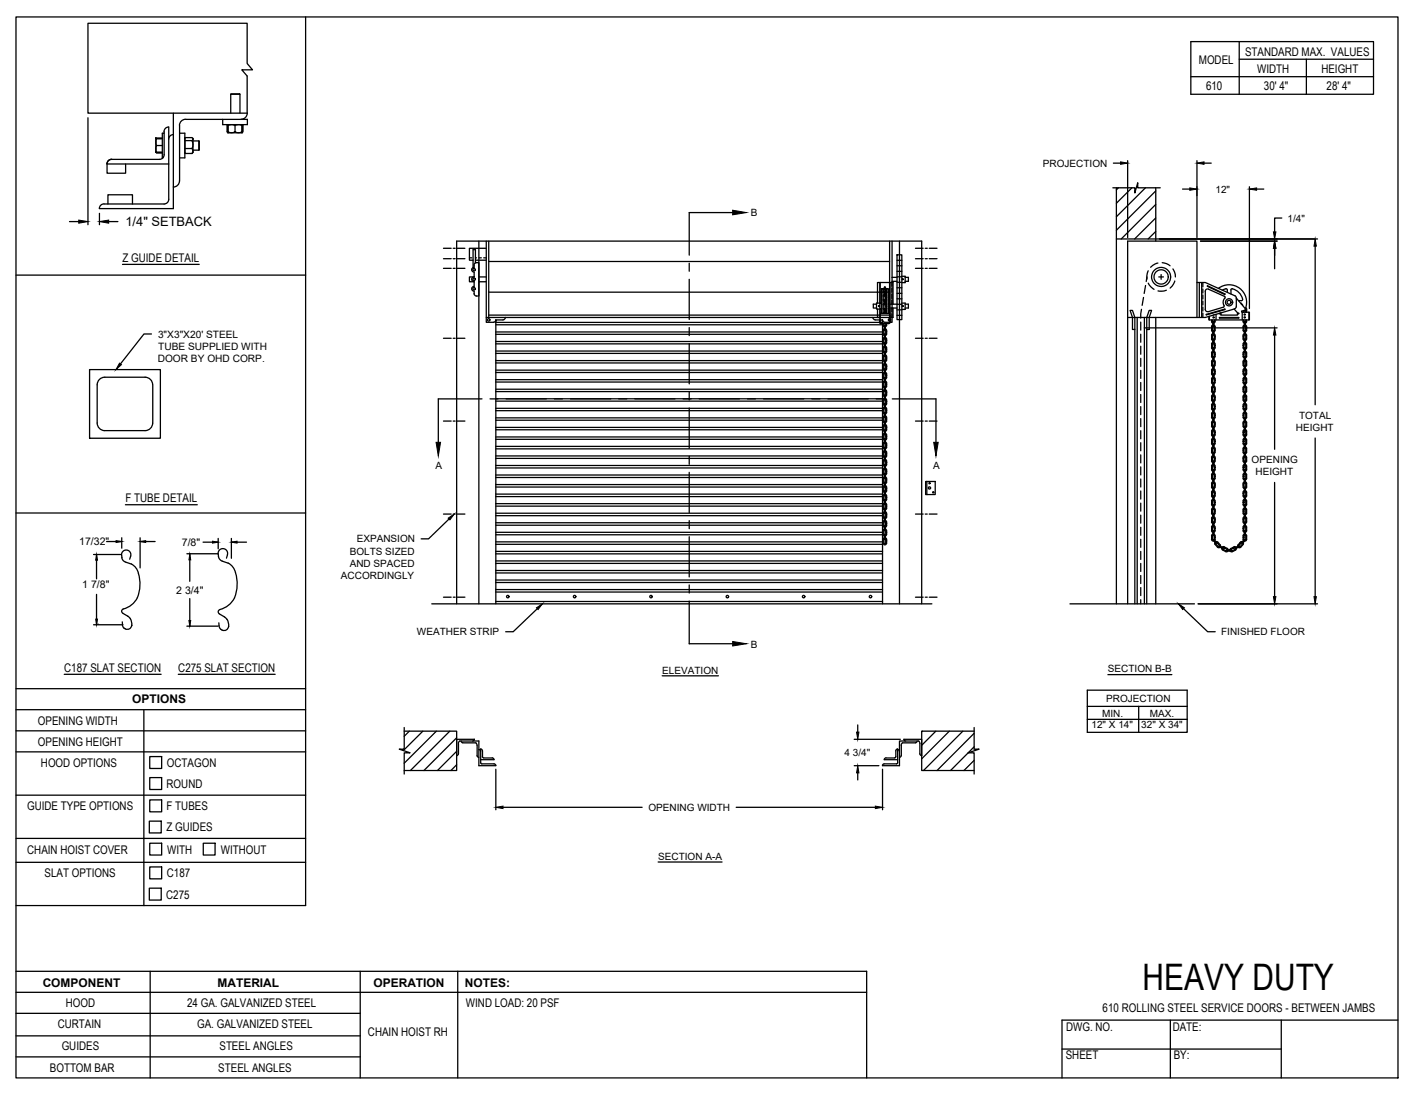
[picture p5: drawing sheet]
<svg xmlns="http://www.w3.org/2000/svg" width="279mm" height="216mm" viewBox="0 0 279 216" stroke-linecap="round" stroke-linejoin="round" font-family="sans-serif">
<!-- layer: ANNOTATIONS -->
<g fill="none" stroke="#000" stroke-width=".25">
<path d="M17.4 23.2v21.1M219.7 32.2h1.4M222.5 31.7v15.2M233.3 37.3h1.5M236.2 31.7v15.2M237.6 32.2h1.4M246.5 36.9v24M247.9 37.3h1.5M13.7 43.7h1.8M19.6 42.1v2.2M21.4 43.7h1.9M228.2 47.2h31.8"/>
<path d="M236.9 47.6h15.1M251.5 49v4M252.9 43h-1.4v2.8M259.5 48.6v31.3M29.9 65.9h-1.5l-4.6 5.9M225.8 64.7h26.2M251.5 66.1v22.6M251.5 95.2v22.6M259.5 86.4v31.4M18.5 109.4h5.3M19.1 109.4v4.8M19.1 117.3v6"/>
<path d="M21 106.9h3M24 106.1v2.1M27.6 106.1v6M27.6 106.9h3M36.9 109.3h6.1M37.4 109.3v5.4M37.4 118.1v5.5M40.1 107h3M43.1 106.3v2M45.7 106.3v3.9M45.7 107h2.9M88.6 102.4l-4 3.9h-1.5"/>
<path d="M236.4 119.2h23.6M18.5 123.3h5.8M36.9 123.6h6.1M106 120.1l-4.7 4.6h-1.5M130.7 133.4h11.1M214.5 136.2h19.8v8.3h-19.8zM214.5 139.4h19.8M218.6 133.1h12.6M224.7 139.4v5.1M233.5 120.1l4.8 4.6h1.5M97.8 151.8v8M99.3 159.3h27.4"/>
<path d="M145.3 159.3h27.4M168.6 145.9h9.1M168.6 151.1h4.8M169.2 143.1v1.4M169.2 152.5v1.4M174.1 151.8v8M214.5 142h19.8M129.9 170.1h12.6"/>
</g>
<!-- layer: CHAIN HOIST LH -->
<g fill="none" stroke="#000" stroke-width=".25">
<path d="M219.6 37.1h4.3v1l.6-2v1h4.4M220.3 37.1v82.1M220.7 37.1l-.4 .4M223.4 37.1l-3.1 3M226 37.1l-5.7 5.7M228 37.1v10.5M228 37.7l-7.7 7.7M87.5 49h1.5M87.5 51.1h1.5M87.5 53h1.5M89.4 49h.4M89.4 51.1h.4"/>
<path d="M89.4 53h.4M90.2 49h1.5M90.2 51.1h1.5M90.2 53h1.5M92.6 50.9h.5M93.5 56.5a.48 .48 0 0 0-.4 .5 .48 .48 0 0 0 .4 .5M93.5 52.7a.48 .48 0 0 0-.4 .5 .48 .48 0 0 0 .4 .5M93.5 54.6a.48 .48 0 0 0-.4 .5 .48 .48 0 0 0 .4 .5M93.6 53.7v1h-1v.9h1v.9M93.6 52.3v.5M93.6 57.5v.5M93.8 51.9v-2.6h-.5v3.5"/>
<path d="M93.8 51.4h2.1M93.8 50.9h.2M94 51.8l-.4 .3-.1 .2M94 51.8h.5v6.6h-.7l-.3-.5M94.5 47.6v71.6M94.5 54.7h1.4M94.5 55.6h1.4M94.5 50.9h.5M95.4 50.9h.5M95.9 49h-3.3v2.4h.7M95.9 47.6v16h1.5l.4-.2v-.3v56.1M96.4 47.6v15.1"/>
<path d="M96.4 51.6h79.1M96.4 57.7h79.1M173.1 59.8v-4h3.1v4.2M173.6 55.8v8l.1-2.8 .1-.1M173.6 59.8h-.6v1.2h.6M173.7 55.8v4l.1 .1M173.8 59.9h.1M174.2 57.4l.3 .4M174.2 59.2l.3 .3M174.4 57.4l.1 .2M174.5 56.8l-.3 .4M174.5 59.8l-.3 .4"/>
<path d="M174.5 58.1l-.3 .4M174.5 57l-.1 .4M174.5 58.3v1M174.5 57.1h.2M174.5 57.2l.1-.6 .1 .6M174.5 59.6h.2M174.5 57.5h.2l-.1 .9-.1-.5h.2h-.2zM174.5 59.2h.2l-.1 1zM174.7 57l.1 .4M174.7 58.3l.1 .4h.1h-.1l-.1 .6M174.7 56.8l.2 .4M174.7 59.8l.2 .4"/>
<path d="M174.7 58.1l.2 .4M174.8 57.4l-.1 .2M174.8 57.3h.1M174.9 57.4l-.2 .4M174.9 59.2l-.2 .3M175.3 59.9h.1M175.5 59.8l-.1 .1M175.5 47.6v15.1M175.6 55.8v8l-.1-2.8-.2-.1M176 55.5h1M176 54.7h1M176 55.8v.7"/>
<path d="M176 56.9v.8M176 58.1v.8M176 59.3v.7M176 47.6v16h-1.4M177 50.3h.9v12.8h-.9zM177 55.7h.9M177 54.6h.9M177 59h.9M177 57.9h.9M177 56.8h.9M177 53.6h.9M177 52.5h.9"/>
<path d="M177 51.4h.9M177.5 47.6v71.6M177.9 54.5h.7v1.3h-.7M177.9 59.8h.7v1.3h-.7M178.1 55.1h.1M178.6 54.7h.6v.8h-.6M180.6 49h1.6M180.6 51.1h1.6M180.6 53h1.6M182.6 49h.4M182.6 51.1h.4M182.6 53h.4"/>
<path d="M183.3 49h1.6M183.3 51.1h1.6M183.3 53h1.6M220.3 47.2h7.7M225.6 58.7l-.2 1.6M226 56.3l-.2 1.6M226.3 54.7l-.1 .9M226.6 53.4l-.3 1v.7M226.6 55.9l.5 .7 .6 .5M228 40.3l-6.8 6.9M228 43l-4.1 4.2M228 45.7l-1.5 1.5"/>
<path d="M228.5 51.9l-.7 .2-.8 .6M228.6 54.7h1M229.1 54.2v.9M229.3 51.8l.9 .2 .7 .5M230.1 57.3l-.9 .2-.7-.1M231.4 53.1l.4 .6 .1 1M231.8 55.5l-.5 .9-.4 .5M236.2 55.8h1.6l5.9 2.6 .2 .4M236.6 55.8v6.9M237.1 55.8v6.9M237.3 55.8v.8M237.3 57v.8"/>
<path d="M237.3 58.2v.8M237.3 59.4v.8M238.3 56.4l-.1 .1M238.3 56.4l3.4 1.7-3.4-1.6M238.5 57.1h-.5l-.2 .4 .1 3.8 .5 .2 3.1-1a1.63 1.63 0 0 1 .2-1.9l-.1-.1M238.5 57.1l3.1 1.4M240.4 56.9a3.5 3.5 0 0 1 4.2 0 3.5 3.5 0 0 1 1.1 4M241.2 57.3l.8-.3 .1 .1 .1 .6M242.9 57.2l.1-.2a2.46 2.46 0 0 1 2.2 2M242.9 57.2v.8M243.9 58.8l2 2.3-.8 .3-.1 .1 .1 .1M243.9 58.8v1.7l-.3 .4"/>
<path d="M245.2 59l-.1 .3h-.7M87.5 66.8h1.5M89.4 66.8h.4M90.2 66.8h1.5M96.4 62.2h79.1M97.8 79.2h76.3M97.8 78.7h76.3M97.8 77.3h76.3M97.8 76.8h76.3M97.8 75.4h76.3M97.8 74.9h76.3M97.8 73.5h76.3"/>
<path d="M97.8 73h76.3M97.8 71.6h76.3M97.8 71.2h76.3M97.8 69.7h76.3M97.8 69.3h76.3M97.8 67.9h76.3M97.8 67.4h76.3M97.8 66h76.3M97.8 65.5h76.3M97.8 64.1h76.3M97.8 63.6h76.3M99.7 62.6v.3l-.4 .2h-1.5v.5"/>
<path d="M172.2 62.6l.1 .3 .4 .2h1.4v.5M173 60h-.7v.8h.7M173.1 61v1.7h.5M173.5 60.4h.1M173.6 62.1v.3M173.6 63.4v.2M173.7 63.7l.1 .2M173.7 61.9h1.8M173.8 60.9h.1M174.2 72.8l.3 .3M174.2 69.3l.3 .4M174.2 60.9l.3 .3"/>
<path d="M174.2 63.9l.1 .4 .2 .2M174.2 68.6v.7M174.4 72.8l.1 .1M174.4 69.3l.1 .2M174.4 63.9l.1 .4M174.4 68.6v.7M174.5 76.9l-.2 .2-.1 .8 .3 .4M174.5 78.6l-.2 .2-.1 .9 .3 .3M174.5 73.5l-.2 .1-.1 .9 .3 .3M174.5 75.2l-.2 .2-.1 .8 .3 .3M174.5 71.7l-.2 .2-.1 .9M174.5 70l-.3 .3 .1 .9 .2 .2"/>
<path d="M174.5 64.9l-.2 .2-.1 .8 .3 .3M174.5 68.3l-.3 .3M174.5 66.6l-.3 .3 .1 .9 .2 .2M174.5 61.5l-.3 .4v-4.9h-.3v4.9M174.5 77.1v1M174.5 78.8v1M174.5 73.6v1.1M174.5 75.4v1M174.5 71.9l-.1 .9M174.5 70.2v1M174.5 65v1.1M174.5 68.5l-.1 .1"/>
<path d="M174.5 66.8v1M174.5 61.7l-.1 .2M174.5 60v1M174.5 78h.2M174.5 73.7h.2M174.5 67.7h.2M174.5 78v.4h.2h-.2l.1 .6 .1-1M174.5 67.7v.4h.2M174.5 61.9v-.5h.2h-.2l.1-.5 .1 1M174.5 76.2l.2 .1-.1 .9zM174.5 79.7h.2l-.1 1-.1-.5h.2l-.2-.1zM174.5 74.5l.2 .1-.1 .9-.1-.5h.2h-.2z"/>
<path d="M174.5 69.4h.2l-.1 1-.1-.6h.2h-.2zM174.5 64.2l.2 .1-.1 .9-.1-.5h.2h-.2zM174.5 65.9l.2 .1-.1 .9-.1-.5h.2h-.2zM174.6 63.6l-.2-.1-.3-.4v56.1M174.7 77.1l.1 .4h.1M174.7 78.8l.1 .4h.1M174.7 73.6l.1 .5h.1h-.1l-.1 .6M174.7 75.4l.1 .4h.1h-.1l-.1 .6M174.7 70.2l.1 .4 .1 .1h-.1l-.1 .5M174.7 71.9l.1 .4h.1l-.1 .1v.4M174.7 65l.1 .5h.1M174.7 66.8l.1 .4h.1h-.1l-.1 .6"/>
<path d="M174.7 68.5l.1 .1M174.7 61.7l.1 .2M174.7 60l.1 .5h.1M174.7 76.9l.2 .2v.8l-.2 .4M174.7 78.6l.2 .4v.8l-.2 .2M174.7 75.2a1.02 1.02 0 0 1 0 1.3M174.7 73.5a1.02 1.02 0 0 1 0 1.3M174.7 70l.2 .4v.8l-.2 .2M174.7 71.7l.2 .2v.9M174.7 66.6a1.02 1.02 0 0 1 0 1.4M174.7 64.9l.2 .3v.9l-.2 .1M174.7 68.3l.2 .3"/>
<path d="M174.7 61.5l.2 .4v-4.9h.4v4.9M174.7 76.7h-.2h.2M174.7 73.3h-.2l.1-.5 .1 .9M174.7 73.3h-.2v.4M174.7 71.5h-.2l.1-.4v1l-.1-.5h.2M174.7 67.7l-.1 .9-.1-.5h.2M174.8 72.8l-.1 .1M174.8 69.3l-.1 .2M174.8 63.9l-.1 .4M174.8 68.6v.3h.1h-.1v.4M174.9 72.8l-.2 .3M174.9 69.3l-.2 .4"/>
<path d="M174.9 60.9l-.2 .3M174.9 77.5h-.1l-.1 .6M174.9 79.2h-.1l-.1 .6M174.9 68.6v.7M174.9 65.5h-.1l-.1 .6M174.9 63.9v.4l-.2 .2M174.9 60.5h-.1l-.1 .5M175.5 63.7l-.1 .2h-1.6M175.6 63.4v.2M175.6 62.1v.3M175.6 60h2.3M175.6 60.8h1.4"/>
<path d="M176 60.8v.7M176 61.9v.8M176.2 60.8v1.9h-80.3M177 62.2h.9M177 61.2h.9M178.1 60.4h.1M178.6 60h.6v.8h-.6M180.6 66.8h1.6M182.6 66.8h.4M183.3 66.8h1.6M223.9 65h-.4v-2.3l-.5-1.4h.5l.4 1.4v56.5M224.4 62.7v56.5"/>
<path d="M225.1 63.6v1.6M225.1 66v1.5M225.1 68.3v1.6M225.1 70.7v1.6M225.1 73.1v1.6M225.1 75.5v1.6M225.1 77.9v1.5M225.2 61l-.1 1.8M225.8 62.7v56.5M226.3 65h.5v-2.3l.4-1.4h-.4l-.5 1.4v56.5M228 62.7v56.5M236.2 62.7v-15.1h-13.7v71.6"/>
<path d="M237.3 60.6v.8M237.3 61.8v.9M238.6 62.4v.7M239.1 68.6l.2 .4M239.1 66.9l.2 .3M239.1 72l.2 .4M239.1 70.3l.2 .4M239.1 73.8l.2 .3M239.1 78.9l.2 .4M239.1 75.5l.2 .3M239.1 77.2l.2 .3M239.1 65.2l.2 .3"/>
<path d="M239.1 63.4l.2 .4M239.1 64.5v.7M239.1 63.1v.4M239.1 66.2v.7M239.1 67.9v.7M239.1 69.6v.7M239.1 71.4v.7M239.1 73.1v.7M239.1 74.8v.7M239.1 76.5v.7M239.1 78.2v.7M239.1 79.9v.7"/>
<path d="M239.2 72l.1 .2M239.2 67.9l.1 .9M239.2 69.6l.1 .9M239.2 79.9l.1 .9M239.2 63.1l.1 .5M239.3 67.6l-.2 .3M239.3 65.8l-.2 .4M239.3 71l-.2 .3M239.3 69.3l-.2 .3M239.3 72.7l-.2 .4M239.3 77.9l-.2 .3M239.3 79.6l-.2 .3"/>
<path d="M239.3 74.4l-.2 .4M239.3 76.2l-.2 .3M239.3 64.1l-.2 .4M239.3 67.7l-.1 .2M239.3 66v1M239.3 71.2l-.1 .9M239.3 69.5l-.1 .1M239.3 72.9v1M239.3 78.1v1M239.3 79.8l-.1 .1M239.3 74.6v1M239.3 76.3v1.1"/>
<path d="M239.3 64.3l-.1 .4h-.1h.1l.1 .6M239.3 67l.1 .9 .1-.9M239.3 74.7l.1-.9 .1 .9M239.3 70.4v.4h.2M239.3 73v-.5h.2h-.2l.1-.4 .1 .9M239.3 67h.2M239.3 74.7h.2M239.3 70.4h.2M239.3 73h.2M239.4 68.6l.1 .1-.1 .9-.1-.5h.2h-.2zM239.4 65.2h.1v.5h-.2h.2l-.1 .5zM239.4 77.2l.1 .1-.1 .9-.1-.5h.2h-.2z"/>
<path d="M239.4 79h.1l-.1 .9-.1-.5h.2h-.2zM239.4 75.5l.1 .1-.1 .9-.1-.5h.2h-.2zM239.4 63.5h.1v.4h-.2h.2l-.1 .6zM239.5 69.5l.1 .1M239.5 67.7l.1 .2M239.5 66l.1 .5h.2M239.5 71.2l.1 .4h.2h-.2v.5M239.5 72.9l.1 .4 .2 .1h-.2l-.1 .5M239.5 78.1l.1 .4h.2h-.2l-.1 .6M239.5 79.8l.1 .1M239.5 74.6l.1 .5h.2h-.2l-.1 .5M239.5 76.3l.1 .5h.2"/>
<path d="M239.5 64.3l.1 .2-.1 .8M239.5 67.6l.3 .3M239.5 65.8l.2 .2 .1 .9-.3 .3M239.5 71l.2 .2 .1 .9M239.5 69.3l.3 .3M239.5 72.7l.2 .2 .1 .9-.3 .3M239.5 77.9a1.02 1.02 0 0 1 0 1.4M239.5 79.6l.3 .3M239.5 76.2l.2 .2 .1 .8-.3 .3M239.5 74.4l.2 .2 .1 .9-.3 .3M239.5 64.1l.2 .2 .1 .9-.3 .3M239.5 67.4h-.2h.2"/>
<path d="M239.5 74.3h-.2h.2M239.5 70.4l-.1 .9-.1-.5h.2M239.5 62.1l-.1 .1M239.6 72l-.1 .2M239.6 67.9v.3h.2M239.6 69.6v.3h.2h-.2l-.1 .6M239.6 79.9v.3h.2M239.6 63.1l-.1 .5M239.8 68.2h-.2l-.1 .6M239.8 67.9l-.1 .9-.2 .2M239.8 66.5h-.2l-.1 .5M239.8 69.6l-.1 .9-.2 .2"/>
<path d="M239.8 79.9l-.1 .9-.2 .2M239.8 76.8h-.2l-.1 .6M239.8 63.1l-.1 .5-.2 .2M239.8 72l-.3 .4M239.9 62v1.1M240.6 61.8v.1M240.6 62.8h3.8M240.6 61.9h.3M240.7 61.8h.2M241.7 61v.1M241.7 61l-3.7 1M241.7 61.1l-3.7 1v-.1"/>
<path d="M243.5 61l.7 .7v.5h-3.3v-.4M243.6 61l-5.8 1.7h-15.3M244.2 61.8h.2M244.2 61.9h.2M244.4 62.7v.1M244.4 61.8v.1M244.4 62.7h-3.8v.1M245 60l.2 .3M245 60h.1M245.1 61.6h1.4v1.5h-8v-.7M245.1 61.6v1.5M245.3 75.5l.2 .3"/>
<path d="M245.3 77.2l.2 .3M245.3 78.9l.2 .4M245.3 73.8l.2 .3M245.3 72l.2 .4M245.3 70.3l.2 .4M245.3 66.9l.2 .3M245.3 68.6l.2 .4M245.3 65.2l.2 .3M245.3 63.4l.2 .4M245.3 76.8h.1l.1 .6M245.3 78.2v.7M245.3 71.4v.7"/>
<path d="M245.3 66.5h.1l.1 .5M245.3 68.2h.1l.1 .6M245.3 63.1v.4M245.3 64.5v.7M245.3 66.2v.7M245.3 67.9v.7M245.3 69.6v.7M245.3 73.1v.7M245.3 74.8v.7M245.3 76.5v.7M245.3 79.9v.7M245.4 79.9v.3h-.1"/>
<path d="M245.4 69.6v.3h-.1h.1l.1 .6M245.4 67.9v.3h-.1M245.4 63.1l.1 .5M245.4 61.5v.1M245.4 72l.1 .2M245.5 74.4l-.2 .4M245.5 76.2l-.2 .3M245.5 79.6l-.2 .3M245.5 77.9l-.2 .3M245.5 72.7l-.2 .4M245.5 71l-.2 .3M245.5 69.3l-.2 .3"/>
<path d="M245.5 65.8l-.2 .4M245.5 67.6l-.2 .3M245.5 64.1l-.2 .4M245.5 74.6l-.1 .5h-.1h.1l.1 .5M245.5 76.3l-.1 .5h-.1M245.5 78.1l-.1 .4h-.1h.1l.1 .6M245.5 79.8l-.1 .1M245.5 72.9l-.1 .4-.1 .1h.1l.1 .5M245.5 71.2l-.1 .4h-.1h.1v.5M245.5 66l-.1 .5h-.1M245.5 67.7l-.1 .2M245.5 69.5l-.1 .1"/>
<path d="M245.5 64.3v1M245.6 79.4h.1h-.1M245.6 72.5h.1h-.1M245.6 74.7v-.9l.1 .5h-.1h.1v.4M245.6 73v-.9l.1 .9M245.6 70.4v.9l.1-.5h-.1M245.6 67v.9l.1-.5h-.1h.1v-.4M245.6 73h.1M245.6 70.4h.1M245.6 74.7h.1M245.6 67h.1M245.6 75.5l.1 .1v.4h-.1h.1l-.1 .5z"/>
<path d="M245.6 77.2l.1 .1v.4h-.1h.1l-.1 .5zM245.6 79h.1l-.1 .9zM245.6 65.2l.1 .1-.1 .9v-.5h.1h-.1zM245.6 68.6l.1 .1v.4h-.1h.1l-.1 .5zM245.6 63.5h.1l-.1 1v-.6h.1h-.1zM245.6 61.2l-.2 .4M245.7 76.3v1.1M245.7 74.6v1M245.7 79.8l.1 .1M245.7 78.1v1M245.7 72.9v1M245.7 69.5l.1 .1"/>
<path d="M245.7 71.2l.1 .9M245.7 66v1M245.7 67.7l.1 .2M245.7 64.3l.1 .4h.2h-.2l-.1 .6M245.7 76.2l.3 .3-.1 .9-.2 .1M245.7 74.4l.3 .4-.1 .8-.2 .2M245.7 79.6l.3 .3M245.7 77.9l.3 .3-.1 .9-.2 .2M245.7 72.7l.2 .2 .1 .9-.3 .3M245.7 69.3l.3 .3M245.7 71l.2 .2 .1 .9M245.7 65.8l.3 .4-.1 .8-.2 .2"/>
<path d="M245.7 67.6l.3 .3M245.7 64.1a1.02 1.02 0 0 1 0 1.4M245.7 70.4v.4h-.1M245.8 60.9v.1M245.8 79.9l-.1 .9M245.8 69.6l-.1 .9M245.8 67.9l-.1 .9M245.8 63.1l-.1 .5M245.8 61.6v-.3h.2v.3M245.8 61h.1M245.8 72l-.1 .2M245.8 60.7l.2 .6h-.2v-.1"/>
<path d="M246 79.9l-.1 .9-.2 .2M246 69.6l-.1 .9-.2 .2M246 67.9l-.1 .9-.2 .2M246 63.1l-.1 .5-.2 .2M246 72l-.3 .4M246.4 61.6v1.5M87.5 83.1h1.5M89.4 83.1h.4M90.2 83.1h1.5M97.8 99.9h76.3M97.8 99.4h76.3M97.8 98h76.3"/>
<path d="M97.8 97.5h76.3M97.8 96.1h76.3M97.8 95.6h76.3M97.8 94.2h76.3M97.8 93.7h76.3M97.8 92.4h76.3M97.8 91.9h76.3M97.8 90.5h76.3M97.8 90h76.3M97.8 88.6h76.3M97.8 88.1h76.3M97.8 86.7h76.3"/>
<path d="M97.8 86.2h76.3M97.8 84.8h76.3M97.8 84.3h76.3M97.8 82.9h76.3M97.8 82.5h76.3M97.8 81h76.3M97.8 80.6h76.3M174.2 86.5l.3 .4M174.2 83.1l.3 .3M174.2 96.8l.3 .4M174.2 94.4l.1 .9 .2 .2M174.2 91l.1 .8 .2 .2"/>
<path d="M174.2 80.7l.1 .8 .2 .2M174.4 86.5l.1 .2M174.4 83.1l.1 .1M174.4 96.8l.1 .2M174.4 94.4l.1 .9M174.4 91l.1 .8M174.4 80.7l.1 .8M174.5 83.8l-.2 .2-.1 .8 .3 .3M174.5 87.2l-.3 .4 .1 .8 .2 .2M174.5 85.5l-.2 .2-.1 .9M174.5 92.4l-.2 .2-.1 .8 .3 .4M174.5 94.1l-.3 .3"/>
<path d="M174.5 90.6l-.3 .4M174.5 88.9l-.3 .4 .1 .8 .2 .2M174.5 82.1l-.2 .1-.1 .9M174.5 80.3l-.3 .4M174.5 95.8l-.2 .2-.1 .9M174.5 99.2l-.3 .4 .1 .8 .2 .2M174.5 97.5l-.3 .4 .1 .8 .2 .2M174.5 83.9v1.1M174.5 87.4v1M174.5 85.7l-.1 .9M174.5 92.6v1M174.5 94.3l-.1 .1"/>
<path d="M174.5 90.8l-.1 .2M174.5 89.1v1M174.5 82.2l-.1 .9M174.5 80.5l-.1 .2M174.5 96l-.1 .9M174.5 99.4v1.1M174.5 97.7v1M174.5 85.8h.2M174.5 91.8h.2M174.5 81.5h.2M174.5 96.1h.2M174.5 99.5h.2"/>
<path d="M174.5 91.8v.4h.2h-.2l.1 .5 .1-.9M174.5 81.5v.4h.2M174.5 96.1v-.5h.2v.5M174.5 86.6h.2l-.1 .9-.1-.5h.2h-.2zM174.5 88.3h.2l-.1 1-.1-.5 .2-.1h-.2zM174.5 90l.2 .1-.1 .9zM174.5 83.1l.2 .1-.1 .9-.1-.5h.2h-.2zM174.5 96.9h.2l-.1 1-.1-.6h.2h-.2zM174.5 95.2h.2v.4h-.2zM174.7 83.9l.1 .5h.1h-.1l-.1 .6M174.7 85.7l.1 .4h.1h-.1v.5M174.7 87.4l.1 .4h.1"/>
<path d="M174.7 92.6l.1 .4h.1h-.1l-.1 .6M174.7 94.3l.1 .1M174.7 89.1l.1 .5h.1h-.1l-.1 .5M174.7 90.8l.1 .2M174.7 80.5l.1 .2M174.7 82.2l.1 .5h.1h-.1v.4M174.7 96l.1 .4h.1h-.1v.5M174.7 97.7l.1 .4h.1l-.1 .1-.1 .5M174.7 99.4l.1 .5h.1M174.7 83.8l.2 .3v.9l-.2 .1M174.7 85.5l.2 .2v.9M174.7 87.2l.2 .2v.9l-.2 .3"/>
<path d="M174.7 94.1l.2 .3M174.7 92.4l.2 .3v.9l-.2 .2M174.7 88.9a1.02 1.02 0 0 1 0 1.4M174.7 90.6l.2 .4M174.7 82.1l.2 .1v.9M174.7 80.3l.2 .4M174.7 95.8l.2 .2v.9M174.7 97.5l.2 .2v.9l-.2 .3M174.7 99.2l.2 .2v.9l-.2 .3M174.7 85.3h-.2v.5M174.7 85.3h-.2l.1-.5 .1 1M174.7 93.9h-.2l.1-.5v1l-.1-.5h.2"/>
<path d="M174.7 90.5h-.2h.2M174.7 81.5l-.1 .9-.1-.5h.2M174.7 99.1h-.2l.1-.5 .1 .9M174.7 99.1h-.2v.4M174.8 86.5l-.1 .2M174.8 83.1l-.1 .1M174.8 96.8l-.1 .2M174.8 94.4v.3h.1h-.1l-.1 .6M174.8 91v.3h.1M174.8 80.7v.2l.1 .1h-.1l-.1 .5M174.9 86.5l-.2 .4M174.9 83.1l-.2 .3"/>
<path d="M174.9 96.8l-.2 .4M174.9 87.8h-.1l-.1 .6M174.9 91.3h-.1l-.1 .5M174.9 91v.8l-.2 .2M174.9 80.7v.8l-.2 .2M174.9 99.9h-.1l-.1 .6M174.9 94.4v.9l-.2 .2M180.6 83.1h1.6M182.6 83.1h.4M182.6 95h1.9v2.6h-1.9zM182.9 95v2.6M183.3 83.1h1.6"/>
<path d="M225.1 80.2v1.6M225.1 82.6v1.6M225.1 85v1.6M225.1 87.4v1.6M225.1 89.8v1.6M225.1 92.1v1.6M225.1 94.5v1.6M225.1 96.9v1.6M225.1 99.3v1.6M239.1 96.1l.2 .3M239.1 85.8l.2 .3M239.1 89.2l.2 .4"/>
<path d="M239.1 87.5l.2 .4M239.1 94.4l.2 .3M239.1 92.7l.2 .3M239.1 91l.2 .3M239.1 80.6l.2 .4M239.1 84.1l.2 .3M239.1 82.3l.2 .4M239.1 97.8l.2 .4M239.1 99.6l.2 .3M239.1 81.7v.7M239.1 83.4v.7M239.1 85.1v.7"/>
<path d="M239.1 86.8v.7M239.1 88.5v.7M239.1 90.3v.7M239.1 92v.7M239.1 93.7v.7M239.1 95.4v.7M239.1 97.2v.7M239.1 98.9v.7M239.2 96.1l.1 .2M239.2 85.8l.1 .2M239.2 82.3l.1 .2M239.2 97.8l.1 .2"/>
<path d="M239.2 93.7l.1 .9M239.2 83.4l.1 .8M239.2 97.2v.7M239.3 84.8l-.2 .3M239.3 88.2l-.2 .3M239.3 86.5l-.2 .3M239.3 93.4l-.2 .3M239.3 95.1l-.2 .3M239.3 91.6l-.2 .4M239.3 89.9l-.2 .4M239.3 83l-.2 .4M239.3 81.3l-.2 .4"/>
<path d="M239.3 96.8l-.2 .3M239.3 98.5l-.2 .4M239.3 84.9l-.1 .9M239.3 88.4v1M239.3 86.7v1M239.3 93.5l-.1 .2M239.3 95.2l-.1 .9M239.3 91.8v1M239.3 90.1v1M239.3 83.2l-.1 .2M239.3 81.5l-.1 .9M239.3 97l-.1 .1"/>
<path d="M239.3 98.7v1M239.3 88.5l.1-1 .1 1M239.3 92.8v.4h.2h-.2l.1 .5 .1-.9M239.3 91v.4l.2 .1h-.2l.1 .5 .1-1M239.3 80.7v.4h.2h-.2l.1 .6 .1-1M239.3 96.6h.2l-.1 .5zM239.3 88.5h.2M239.3 92.8h.2M239.3 91h.2M239.3 85h.2M239.3 80.7h.2M239.3 98.8h.2"/>
<path d="M239.4 85.8l.1 .1-.1 .9-.1-.5h.2h-.2zM239.4 89.3h.1l-.1 1-.1-.6h.2h-.2zM239.4 94.4l.1 .1-.1 .9-.1-.5h.2h-.2zM239.4 99.6l.1 .1-.1 .9-.1-.5 .2-.1h-.2zM239.4 96.1l.1 .1v.4h-.2zM239.5 84.9l.1 .5h.2h-.2v.4M239.5 86.7l.1 .4h.2h-.2l-.1 .6M239.5 88.4l.1 .4h.2M239.5 95.2l.1 .5h.2h-.2v.4M239.5 93.5l.1 .2M239.5 91.8l.1 .5h.2h-.2l-.1 .5M239.5 90.1l.1 .4h.2"/>
<path d="M239.5 81.5l.1 .4h.2l-.2 .1v.4M239.5 83.2l.1 .2M239.5 97l.1 .1M239.5 98.7l.1 .4h.2h-.2l-.1 .6M239.5 84.8l.2 .2 .1 .8M239.5 86.5a1.02 1.02 0 0 1 0 1.4M239.5 88.2l.3 .3-.1 .9-.2 .2M239.5 95.1l.2 .2 .1 .8M239.5 93.4l.3 .3M239.5 89.9l.2 .2 .1 .9-.3 .3M239.5 91.6a1.02 1.02 0 0 1 0 1.4M239.5 81.3l.2 .2 .1 .9"/>
<path d="M239.5 83l.3 .4M239.5 98.5a1.02 1.02 0 0 1 0 1.4M239.5 96.8l.3 .3M239.5 88h-.2h.2M239.5 84.6h-.2l.1-.5 .1 .9M239.5 82.8h-.2l.1-.4v1l-.1-.5h.2M239.5 98.3h-.2v.5M239.5 98.3h-.2l.1-.5 .1 1M239.5 84.6h-.2v.4M239.6 85.8l-.1 .2M239.6 82.3l-.1 .2M239.6 97.8l-.1 .2"/>
<path d="M239.6 96.1l-.1 .2M239.6 93.7v.3h.2h-.2l-.1 .6M239.6 83.4v.3h.2h-.2l-.1 .5M239.6 97.2v.2h.2h-.2v.5M239.8 88.8h-.2l-.1 .6M239.8 93.7l-.1 .8-.2 .2M239.8 90.6h-.2l-.1 .5M239.8 80.2h-.2l-.1 .6M239.8 83.4l-.1 .8-.2 .2M239.8 97.2v.7M239.8 85.8l-.3 .3M239.8 82.3l-.3 .4"/>
<path d="M239.8 97.8l-.3 .4M239.8 96.1l-.3 .3M245.3 96.1l.2 .3M245.3 99.6l.2 .3M245.3 97.8l.2 .4M245.3 84.1l.2 .3M245.3 82.3l.2 .4M245.3 80.6l.2 .4M245.3 92.7l.2 .3M245.3 91l.2 .3M245.3 94.4l.2 .3M245.3 89.2l.2 .4"/>
<path d="M245.3 87.5l.2 .4M245.3 85.8l.2 .3M245.3 98.9v.7M245.3 80.2h.1l.1 .6M245.3 92v.7M245.3 93.7v.7M245.3 90.6h.1l.1 .5M245.3 88.8h.1l.1 .6M245.3 86.8v.7M245.3 85.1v.7M245.3 81.7v.7M245.3 83.4v.7"/>
<path d="M245.3 88.5v.7M245.3 90.3v.7M245.3 95.4v.7M245.3 97.2v.7M245.4 97.2v.2h-.1h.1v.5M245.4 83.4v.3h-.1h.1l.1 .5M245.4 93.7v.3h-.1h.1l.1 .6M245.4 96.1l.1 .2M245.4 97.8l.1 .2M245.4 82.3l.1 .2M245.4 85.8l.1 .2M245.5 98.5l-.2 .4"/>
<path d="M245.5 96.8l-.2 .3M245.5 83l-.2 .4M245.5 81.3l-.2 .4M245.5 89.9l-.2 .4M245.5 91.6l-.2 .4M245.5 93.4l-.2 .3M245.5 95.1l-.2 .3M245.5 88.2l-.2 .3M245.5 86.5l-.2 .3M245.5 84.8l-.2 .3M245.5 98.7l-.1 .4h-.1h.1l.1 .6M245.5 97l-.1 .1"/>
<path d="M245.5 81.5l-.1 .4-.1 .1h.1v.4M245.5 83.2l-.1 .2M245.5 90.1l-.1 .4h-.1M245.5 91.8l-.1 .5h-.1h.1l.1 .5M245.5 93.5l-.1 .2M245.5 95.2l-.1 .5h-.1h.1v.4M245.5 86.7l-.1 .4h-.1h.1l.1 .6M245.5 88.4l-.1 .4h-.1M245.5 84.9l-.1 .5h-.1h.1v.4M245.6 98.3h.1l-.1-.5v1M245.6 98.3h.1v.5M245.6 80.7v1l.1-.6h-.1h.1v-.4"/>
<path d="M245.6 82.8h.1l-.1-.4v1l.1-.5h-.1M245.6 84.6h.1l-.1-.5v.9M245.6 91v1l.1-.5-.1-.1h.1v-.4M245.6 94.9h.1h-.1M245.6 92.8v.9l.1-.5h-.1h.1v-.4M245.6 88.5v-1l.1 .5h-.1h.1v.5M245.6 84.6h.1v.4M245.6 98.8h.1M245.6 80.7h.1M245.6 85h.1M245.6 91h.1M245.6 92.8h.1"/>
<path d="M245.6 88.5h.1M245.6 99.6h.1v.4l-.1 .1h.1l-.1 .5zM245.6 89.3h.1v.4h-.1h.1l-.1 .6zM245.6 94.4l.1 .1-.1 .9zM245.6 85.8l.1 .1v.4h-.1h.1l-.1 .5zM245.7 98.7v1M245.7 97l.1 .1M245.7 81.5l.1 .9M245.7 83.2l.1 .2M245.7 90.1v1M245.7 91.8v1M245.7 95.2l.1 .9"/>
<path d="M245.7 93.5l.1 .2M245.7 86.7v1M245.7 88.4v1M245.7 84.9l.1 .9M245.7 98.5l.2 .2 .1 .9-.3 .3M245.7 96.8l.3 .3M245.7 81.3l.2 .2 .1 .9M245.7 83l.3 .4M245.7 89.9l.2 .2 .1 .9-.3 .3M245.7 91.6l.2 .2 .1 .9-.3 .3M245.7 95.1l.2 .2 .1 .8M245.7 93.4l.3 .3"/>
<path d="M245.7 86.5l.2 .2 .1 .8-.3 .4M245.7 88.2l.2 .2 .1 .8-.3 .4M245.7 84.8l.2 .2 .1 .8M245.7 96.6h-.1v-.5v1v-.5h.1M245.8 83.4l-.1 .8M245.8 93.7l-.1 .9M245.8 97.2v.7M245.8 97.8l-.1 .2M245.8 82.3l-.1 .2M245.8 85.8l-.1 .2M245.8 96.1l-.1 .2M246 83.4l-.1 .8-.2 .2"/>
<path d="M246 93.7l-.1 .8-.2 .2M246 97.2v.7M246 97.8l-.3 .4M246 82.3l-.3 .4M246 85.8l-.3 .3M246 96.1l-.3 .3M85.2 119.2h98.7M87.5 117.9h1.5M87.5 101.5h1.5M89.4 117.9h.4M89.4 101.5h.4M90.1 119.2v-71.6h91.8v71.6"/>
<path d="M90.2 117.9h1.5M90.2 101.5h1.5M97.8 118.7h76.3M97.8 116.8h76.3M97.8 116.4h76.3M97.8 115h76.3M97.8 114.5h76.3M97.8 113.1h76.3M97.8 112.6h76.3M97.8 111.2h76.3M97.8 110.7h76.3M97.8 109.3h76.3"/>
<path d="M97.8 108.8h76.3M97.8 107.4h76.3M97.8 106.9h76.3M97.8 105.5h76.3M97.8 105.1h76.3M97.8 103.7h76.3M97.8 103.2h76.3M97.8 101.8h76.3M97.8 101.3h76.3M174.2 104.8l.1 .8 .2 .2M174.4 104.8l.1 .8M174.5 106.1l-.2 .2-.1 .9a.35 .35 0 0 0 .4 .3 .35 .35 0 0 0 .3-.3v-.9l-.2-.2"/>
<path d="M174.5 104.4l-.3 .3M174.5 102.7l-.3 .3 .1 .9 .2 .2M174.5 101l-.3 .3 .1 .9 .2 .2M174.5 106.3l-.1 .9 .2 .2 .2-.2v-.4h.1l-.1-.1-.1-.4M174.5 104.6l-.1 .1M174.5 102.9v1M174.5 101.2v1M174.5 103.8h.2M174.5 103.8v.4h.2h-.2l.1 .5 .1-.9M174.5 102l.2 .1v.4h-.2h.2l-.1 .5zM174.5 105.5h.2l-.1 1-.1-.6h.2h-.2zM174.5 100.3l.2 .1-.1 .9-.1-.5h.2h-.2z"/>
<path d="M174.7 104.6l.1 .1M174.7 102.9l.1 .4h.1h-.1l-.1 .6M174.7 101.2l.1 .4h.1M174.7 101l.2 .3v.9l-.2 .2M174.7 104.4l.2 .3M174.7 102.7a1.02 1.02 0 0 1 0 1.4M174.8 104.8v.2h.1M174.9 101.6h-.1l-.1 .6M174.9 105.1h-.1l-.1 .5M174.9 104.8v.8l-.2 .2M180.6 117.9h1.6M180.6 101.5h1.6"/>
<path d="M182.6 117.9h.4M182.6 101.5h.4M183.3 117.9h1.6M183.3 101.5h1.6M211.1 119.2h24.6M225.1 101.7v1.6M225.1 104.1v1.5M225.1 106.4v1.6M225.1 108.8v1.6M225.1 111.2v1.6M225.1 113.6v1.6M225.1 116v1.5"/>
<path d="M225.1 118.3v.9M239.1 101.3l.2 .3M239.1 106.4l.1 .3 .3 .1M239.1 104.7l.2 .4M239.1 103l.2 .3M239.1 100.6v.7M239.1 102.3v.7M239.1 104v.7M239.1 105.7v.7M239.3 100.2l-.2 .4M239.3 105.4l-.2 .3M239.3 103.7l-.2 .3"/>
<path d="M239.3 101.9l-.2 .4M239.3 100.4v1M239.3 105.6l-.1 .8 .2 .2M239.3 103.9v1M239.3 102.1v1M239.3 103.1l.1 .9 .1-.5h-.2h.2v-.4M239.3 102.2l.1-.9 .1 .9M239.3 103.1h.2M239.3 102.2h.2M239.4 104.7l.1 .1-.1 .9-.1-.5h.2h-.2zM239.5 106.5l.3 .3-.2 .1-.3-.3 .2-.1M239.5 100.4l.1 .5h.2h-.2l-.1 .5"/>
<path d="M239.5 105.6l.1 .4h.2h-.2l-.1 .5M239.5 103.9l.1 .4h.2M239.5 102.1l.1 .5h.2M239.5 100.2a1.02 1.02 0 0 1 0 1.4M239.5 101.9l.2 .2 .1 .9-.3 .3M239.5 105.4l.3 .3-.1 1M239.5 103.7l.3 .3-.1 .9-.2 .2M239.5 101.8h-.2h.2M239.7 107l.1 .4M239.8 102.6h-.2l-.1 .5M239.8 104.3h-.2l-.1 .6M239.8 107.5l.5 .6 .4-.1"/>
<path d="M239.9 107.2l.5 .7M239.9 106.9l.4 .1 .4 .5 .1 .3M240 107l.2 .1M240 107.1l-.1 .1M240.1 107.1l-.3-.3-.2 .1 .3 .3M240.2 107.1l.1 .2 .2-.1-.1 .1 .3 .4M240.3 107.9h.3M240.6 107.7l.4 .2-.1 .2-.4-.2M240.6 107.7l-.1 .2M241.1 108.1v.3l.8 .5h.2l.2-.2M241.2 108.2l.7 .5M241.3 108.3v-.2l-.3-.2-.1 .2 .4 .2"/>
<path d="M241.3 108.1l.4 .1 .1-.1-.1 .1 .5 .3M241.6 107.9l.6 .3M241.6 107.9l-.5 .1M242.1 108.7v-.2h.4v.2v-.2h.5v.2M242.2 108.2l.2 .3M242.9 108.7h.2M243 108.7h-1.1M243.5 107.9l.4 .1M243.5 107.9l-.6 .3-.2 .3M243.6 108.1h.1M243.6 108.1l-.3 .1-.1-.1 .1 .1-.5 .3M243.7 108.1l.4-.2 .1 .2-.4 .2z"/>
<path d="M243.8 108.5l-.7 .4-.4-.2M243.8 108.2l-.7 .5M244 108.1l-.2 .4M244.3 107.5l-.1 .3M244.5 107.9v-.2l-.4 .2 .1 .2 .3-.2M244.9 107.1l-.2 .2-.1-.1 .1 .1-.3 .4M245 107.1l.1 .1M245 107.1l.3-.3 .1 .1-.3 .3M245.1 107l-.2 .1M245.2 106.9h-.3l-.6 .6M245.2 107.2l-.5 .7h-.3M245.3 101.3l.2 .3"/>
<path d="M245.3 104.7l.2 .4M245.3 106.4l.1 .3M245.3 103l.2 .3M245.3 102.6h.1l.1 .5M245.3 105.7v.7M245.3 104.3h.1l.1 .6M245.3 100.6v.7M245.3 102.3v.7M245.3 104v.7M245.3 107l.1 .3-.6 .7-.2 .1-.3-.1M245.5 101.9l-.2 .4M245.5 103.7l-.2 .3"/>
<path d="M245.5 105.4l-.2 .3M245.5 100.2l-.2 .4M245.5 100.4l-.1 .5h-.1h.1l.1 .5M245.5 102.1l-.1 .5h-.1M245.5 103.9l-.1 .4h-.1M245.5 105.6l-.1 .4h-.1h.1l.1 .5M245.6 102.2v-.9l.1 .5h-.1h.1v.4M245.6 103.5h.1l-.1 .5zM245.6 103.1v.4h.1v-.4M245.6 102.2h.1M245.6 103.1h.1M245.6 106.5l.1 .1-.3 .3-.1-.1z"/>
<path d="M245.6 104.7l.1 .1v.4h-.1h.1l-.1 .5zM245.7 102.1v1M245.7 103.9v1M245.7 105.6l.1 .8-.1 .2M245.7 100.4v1M245.7 101.9l.2 .2 .1 .9-.3 .3M245.7 103.7l.2 .2 .1 .8-.3 .4M245.7 105.4l.2 .2 .1 .8-.2 .3-.3 .1M245.7 100.2l.2 .2 .1 .9-.3 .3M79.8 144.3h10.3v7.8h-10.3M79.8 143.6v4.2h-1l2.1 .8h-1.1v4.2M80.8 144.3l-1 1"/>
<path d="M83.4 144.3l-3.8 3.8M86.1 144.3l-6.3 6.3M88.8 144.3l-7.8 7.8M90.1 145.6l-6.4 6.5M90.1 148.3l-3.8 3.8M90.1 150.9l-1.1 1.2M90.7 146.2l-.2 .3-.1 2.3-.3 .3M90.7 146.2h3.8v4.9h3.3l-.3-.4h-2.4l-.3-.2M91 146.2l.3 .4M91.3 146.6h2.6l.2 .5M93.6 145.9l-.4 .3M93.6 145.9h-3.5v3.2"/>
<path d="M94.1 149.1l.4 .4M94.1 147.1v2M94.5 147.9l.3 .4M95.2 148.2l-.4-.4v2.7M95.2 148.2l.1 1.3 2 .1 .2 .3h-2.7M176.5 149.6h-1.7l-.3 .3h2.6M176.8 148.2v1.1l-.3 .3M177.1 147.8l-.3 .4M177.5 147.9l-.4 .4M178.7 146.2l-.3-.3h3.5v3.2l-.4-.3v-2.1l-.2-.5h-3.8v4.9h-3.4l.4-.4h2.6v-2.9M180.6 146.6h-2.5l-.3 .3v2.2l-.3 .4M181 146.2l-.4 .4"/>
<path d="M182 144.3l-.1 .1M184.7 144.3l-2.8 2.8M187.3 144.3l-5.4 5.5M190 144.3l-7.8 7.8M192.2 144.3h-10.3v7.8h10.3M192.2 143.6v4.2h1l-2.1 .8h1.1v4.2M192.2 144.7l-7.3 7.4M192.2 147.4l-4.6 4.7M192.2 150.1l-2 2"/>
<circle cx="93.5" cy="55.1" r=".24"/>
<circle cx="93.5" cy="57" r=".24"/>
<circle cx="93.5" cy="53.2" r=".24"/>
<circle cx="178.1" cy="55.1" r=".1"/>
<circle cx="229.1" cy="54.7" r="1.89"/>
<circle cx="229.1" cy="54.7" r="1.41"/>
<circle cx="242.5" cy="59.7" r=".71"/>
<circle cx="242.5" cy="59.7" r=".39"/>
<circle cx="96.4" cy="63.1" r=".24"/>
<circle cx="173.4" cy="60.4" r=".1"/>
<circle cx="175.5" cy="63.1" r=".24"/>
<circle cx="178.1" cy="60.4" r=".1"/>
<circle cx="239.4" cy="62.6" r=".12"/>
<circle cx="245.6" cy="62.6" r=".12"/>
<circle cx="245.6" cy="62.1" r=".12"/>
<circle cx="183.4" cy="95.4" r=".12"/>
<circle cx="183.4" cy="96.3" r=".22"/>
<circle cx="184.1" cy="97.2" r=".12"/>
<circle cx="100.2" cy="117.7" r=".24"/>
<circle cx="113.4" cy="117.7" r=".24"/>
<circle cx="128.4" cy="117.7" r=".24"/>
<circle cx="143.5" cy="117.7" r=".24"/>
<circle cx="158.6" cy="117.7" r=".24"/>
<circle cx="171.8" cy="117.7" r=".24"/>
</g>
<!-- layer: ANNOTATIONS -->
<g fill="#000" stroke="#000" stroke-width=".2">
<path d="M221.1 31.9l1.4 .3-1.4 .2zM234.8 37.1l1.4 .2-1.4 .2zM236.2 32.2l1.4-.3v.5zM246.5 37.3l1.4-.2v.4zM15.5 43.4l1.9 .3-1.9 .3zM19.6 43.7l1.8-.3v.6zM251.5 47.6l.3 1.4h-.5zM251.3 45.8h.5l-.3 1.4zM259.5 47.2l.2 1.4h-.4zM23.6 71.7l.4 .3-1.1 .9zM251.5 64.7l.3 1.4h-.5zM19.1 109.4l.1 1.2h-.3z"/>
<path d="M22.9 106.7l1.1 .2-1.1 .2zM27.6 106.9l1.1-.2v.4zM37.4 109.4l.2 1.1h-.3zM41.9 106.8l1.2 .2-1.2 .2zM45.7 107l1.1-.2v.4zM88.4 102.3l1.2-.8-.8 1.1zM105.9 120l1.1-.9-.8 1.2zM251.3 117.8h.5l-.3 1.4zM259.3 117.8h.4l-.2 1.4zM18.9 122.2h.3l-.1 1.1zM37.3 122.4h.3l-.2 1.2zM232.5 119.1l1.2 .9-.3 .3z"/>
<path d="M97.8 159.3l1.5-.2v.5zM169 144.5h.5l-.3 1.4zM169.2 151.1l.3 1.4h-.5zM172.7 159.1l1.4 .2-1.4 .3z"/>
</g>
<!-- layer: SECTION CUTS -->
<g fill="none" stroke="#000" stroke-width=".25">
<path d="M136 51.9v1.6M136 55.1v8M144.6 42h-8.6v8.4M95.1 78.7h-8.6v8.6M96.7 78.7h1.6M99.9 78.7h7.9M109.4 78.7h1.6M112.6 78.7h7.9M122.1 78.7h1.6M125.3 78.7h7.9M134.8 78.7h1.6M136 64.6v1.6"/>
<path d="M136 67.8v8M136 77.3v1.6M138 78.7h7.9M147.5 78.7h1.6M150.7 78.7h7.9M160.2 78.7h1.6M163.4 78.7h7.9M172.9 78.7h1.6M176.1 78.7h8.6v8.6M136 80.5v8M136 90v1.6M136 93.2v8"/>
<path d="M136 102.7v1.6M136 105.9v8M136 115.4v1.6M136 118.6v8.4h8.6"/>
</g>
<path d="M144.6 41.5l2.7 .5-2.7 .4zM86 87.3h.9l-.4 2.7zM184.2 87.3h.9l-.4 2.7zM144.6 126.6l2.7 .4-2.7 .5z" fill="#000" stroke="#000" stroke-width=".2"/>
<!-- layer: DETAILS -->
<g fill="none" stroke="#000" stroke-width=".25">
<path d="M17.4 4.6h31.4v7.9l1 1.3h-2.1l1.1 1.2v7.3h-31.4zM45.5 18.6h1.8v3.7M45.5 18.6v3.7M45.5 18.6h1.8M22 31.4a.92 .92 0 0 0-.9 1h12.2M30.8 30.1h.1M30.8 27.3h.1M30.8 30.1h1.2M30.9 30.1h.1M30.9 30.1h1.1h-1.1M30.9 30.1h1.1M32 27.3h-1.2"/>
<path d="M32 28.7h-1.1l-.1 .7 .1 .7h1.1M32 27.3h-1.1l-.1 .7 .1 .7M32 27.3h-1.2v2.8h.1M32.4 26a.92 .92 0 0 1 .9-.9v14.2M32.4 26v4.5a.92 .92 0 0 1-.9 1h-9.5a.88 .88 0 0 0-.9 .8v1.9h3.7v-1.8M32.4 26.3h-.4v4.9h.2M33.3 39.3a.92 .92 0 0 1-.9 1M34.2 26.6a.92 .92 0 0 0-.9 .9M34.2 22.3v18.9h-14.6M35.4 26.3h1.1v4.9h-1.1M36.5 30.1h.1M36.5 27.3h.1"/>
<path d="M36.5 27.7h1.4l.2 .8-.2 .8h-1.4M36.6 23.5a1.19 1.19 0 0 0-1.2 1.3v10.9a1.22 1.22 0 0 1-1.2 1.2M36.6 23.6h12.2v1h-4.9v-1M37.9 27.7l.2-.2-.2-.3h-1.4v3.1h1.4l.2-.5-.2-.5M38 27.2l.1 .1v2.8l-.2 .2M38.1 27.8h1.1M38.1 29.6h1.1M39.2 27.8l.1 .1v1.6l-.1 .1M39.2 27.8v1.8M44.8 26l.2 .2M44.9 26l.1 .2M45 26v.2"/>
<path d="M45 24.6l-.2 .2 .1 1.3M45 24.6l-.2 .2M45 24.8l.7-.2 .7 .2v1.2l-.7 .2-.7-.2zM45 24.6v1.5M45 26v.2h2.7M45 24.7l-.1 .1 .1 1.3M46.4 24.8l.7-.2 .6 .2M47.7 24.6v1.4l-.6 .2-.7-.2M47.7 26v.2M47.8 24.6v1.6M47.8 24.6l.1 .2-.1 1.4M47.8 24.6l.1 .2v1.2l-.1 .2"/>
<path d="M48.8 22.3a1.22 1.22 0 0 1-1.2 1.2M21.3 40.3v-1.9h4.8v1.9M32.4 40.3l-11.9-.1a.92 .92 0 0 0-.9 1M17.7 72.9h13.9v13.6h-13.9zM19.2 75.9v7.6a1.49 1.49 0 0 0 1.5 1.5h7.9M28.6 74.4a1.49 1.49 0 0 1 1.5 1.5M28.6 74.4h-7.9a1.49 1.49 0 0 0-1.5 1.5M30.1 75.9v7.6a1.49 1.49 0 0 1-1.5 1.5M24 109.6a.92 .92 0 0 1 1-1.1 .92 .92 0 0 1 .8 1.2l-.2 .7M24 109.6l.1 .4M24 110a1.07 1.07 0 0 0 .8 .9l1.1 .4M25.9 111.3a2.7 2.7 0 0 1 1.4 1.8"/>
<path d="M27.3 113.1a6.5 6.5 0 0 1-.9 5.9 4.8 4.8 0 0 1-2.2 1.3l-.2 .4 .2 .3M43 109.3a.94 .94 0 0 1 1.1-1 .94 .94 0 0 1 .8 1.2l-.2 .7M43.1 109.3v.5M43.1 109.8a1.11 1.11 0 0 0 .8 .9 3.2 3.2 0 0 1 2.7 3 5.5 5.5 0 0 1-2 6.1l-1.2 .5-.3 .4 .2 .4 1 .7a2 2 0 0 1 .8 1.8M24.2 121l1 .6a1.63 1.63 0 0 1 .3 2.5 1.07 1.07 0 0 1-1.1-.2 1.07 1.07 0 0 1-.3-1.2M43.2 122.9a1.21 1.21 0 0 0 .6 1.4M45.1 123.6a.9 .9 0 0 1-1.3 .7"/>
</g>
<!-- layer: ANNOTATIONS -->
<path d="M19.1 122.1h.1M19.3 123.3h.1M37.4 123.6h.1" fill="none" stroke="#000" stroke-width=".2"/>
<!-- layer: TITLE BLOCK -->
<g fill="none" stroke="#000" stroke-width=".25">
<path d="M3.2 3.3h272.6v209.4h-272.6zM60.3 3.3v175.4h-57.1M235 8.2h36v10.4h-36zM235 15.1h36M244.5 11.7h26.5M244.5 8.2v10.4M3.2 54.3h57.1M24.2 52.2h15.1M24.7 99.6h14.2M3.2 101.2h57.1M3.2 135.9h57.1M12.7 133.1h19.1"/>
<path d="M35.2 133.1h19.1M3.2 140.1h57.1M3.2 144.2h57.1M3.2 148.4h57.1M3.2 156.9h57.1M28.4 140.1v38.6M29.5 149.3h2.4v2.4h-2.4zM29.5 153.5h2.4v2.3h-2.4zM29.5 157.9h2.4v2.3h-2.4zM3.2 165.5h57.1M3.2 170.2h57.1M29.5 162.1h2.3v2.3h-2.3z"/>
<path d="M29.5 175.3h2.3v2.3h-2.3zM29.5 166.4h2.4v2.3h-2.4zM29.5 171.1h2.4v2.3h-2.4zM40.1 166.4h2.3v2.3h-2.3zM3.2 200h67.9M3.2 195.8h167.8M3.2 191.7h167.8v21M29.6 191.7v21M71.1 191.7v21M90.3 191.7v21M3.2 208.6h67.9M3.2 204.4h67.9"/>
<path d="M209.6 207h43.2M230.9 201.3v11.4M252.8 201.3v11.4M275.8 201.3h-66.2v11.4"/>
</g>
<!-- layer: 0 -->
<path d="M257.8 11.7v6.9" fill="none" stroke="#000" stroke-width=".25"/>
<text font-size="7.2" x="225.4" y="195.5">HEAVY DUTY</text>
<text font-size="2.5" x="24.7" y="44.6">1/4&quot; SETBACK</text>
<g font-size="2.4">
<text x="245.7" y="11.1">STANDARD MAX. VALUES</text>
<text x="236.6" y="12.7">MODEL</text>
<text x="238" y="17.8">610</text>
<text x="248.1" y="14.4">WIDTH</text>
<text x="249.4" y="17.8">30' 4&quot;</text>
<text x="260.7" y="14.4">HEIGHT</text>
<text x="261.8" y="17.8">28' 4&quot;</text>
<text x="24.2" y="51.7">Z GUIDE DETAIL</text>
<text x="24.7" y="99.1">F TUBE DETAIL</text>
<text x="12.7" y="132.6">C187 SLAT SECTION</text>
<text x="35.2" y="132.6">C275 SLAT SECTION</text>
<text x="7.5" y="143">OPENING WIDTH</text>
<text x="26.1" y="138.8">OPTIONS</text>
<text x="7.5" y="147.2">OPENING HEIGHT</text>
<text x="8.1" y="151.3">HOOD OPTIONS</text>
<text x="32.9" y="155.5">ROUND</text>
<text x="32.9" y="151.4">OCTAGON</text>
<text x="5.4" y="159.9">GUIDE TYPE OPTIONS</text>
<text x="32.9" y="159.9">F TUBES</text>
<text x="32.9" y="164.1">Z GUIDES</text>
<text x="5.4" y="168.4">CHAIN HOIST COVER</text>
<text x="8.8" y="173.1">SLAT OPTIONS</text>
<text x="32.9" y="173.2">C187</text>
<text x="33" y="168.4">WITH</text>
<text x="43.6" y="168.5">WITHOUT</text>
<text x="32.8" y="177.3">C275</text>
<text x="8.4" y="194.7">COMPONENT</text>
<text x="42.9" y="194.7">MATERIAL</text>
<text x="73.7" y="194.7">OPERATION</text>
<text x="91.7" y="194.7">NOTES:</text>
<text x="11.4" y="202.8">CURTAIN</text>
<text x="13" y="198.8">HOOD</text>
<text x="36.9" y="198.6">24 GA. GALVANIZED STEEL</text>
<text x="38.9" y="202.9">GA. GALVANIZED STEEL</text>
<text x="91.9" y="198.6">WIND LOAD: 20 PSF</text>
<text x="210.4" y="203.6">DWG. NO.</text>
<text x="217.6" y="199.8">610 ROLLING STEEL SERVICE DOORS - BETWEEN JAMBS</text>
<text x="231.4" y="203.4">DATE:</text>
<text x="12.2" y="207.3">GUIDES</text>
<text x="43.3" y="207.2">STEEL ANGLES</text>
<text x="72.6" y="204.5">CHAIN HOIST RH</text>
<text x="210.3" y="209.1">SHEET</text>
<text x="231.6" y="209">BY:</text>
<text x="9.8" y="211.5">BOTTOM BAR</text>
<text x="43.1" y="211.6">STEEL ANGLES</text>
</g>
<g font-size="2.1">
<text x="15.6" y="107.6">17/32&quot;</text>
<text x="35.9" y="107.7">7/8&quot;</text>
<text x="16.2" y="116">1 7/8&quot;</text>
<text x="34.8" y="117.2">2 3/4&quot;</text>
</g>
<g font-size="2">
<text x="205.8" y="32.9">PROJECTION</text>
<text x="239.8" y="38">12&quot;</text>
<text x="148.2" y="42.7">B</text>
<text x="254.1" y="43.7">1/4&quot;</text>
<text x="31.1" y="71.5">DOOR BY OHD CORP.</text>
<text x="31.2" y="66.6">3&quot;X3&quot;X20' STEEL</text>
<text x="31.2" y="69.1">TUBE SUPPLIED WITH</text>
<text x="256.3" y="82.7">TOTAL</text>
<text x="255.7" y="85">HEIGHT</text>
<text x="86" y="92.6">A</text>
<text x="184.1" y="92.6">A</text>
<text x="247" y="91.4">OPENING</text>
<text x="247.7" y="93.8">HEIGHT</text>
<text x="70.4" y="107.1">EXPANSION</text>
<text x="69" y="109.4">BOLTS SIZED</text>
<text x="69" y="111.8">AND SPACED</text>
<text x="67.3" y="114.2">ACCORDINGLY</text>
<text x="82.3" y="125.4">WEATHER STRIP</text>
<text x="241" y="125.4">FINISHED FLOOR</text>
<text x="148.2" y="127.8">B</text>
<text x="130.7" y="133">ELEVATION</text>
<text x="218.6" y="132.7">SECTION B-B</text>
<text x="215.4" y="143.8">12&quot; X 14&quot;</text>
<text x="217.4" y="141.4">MIN.</text>
<text x="218.3" y="138.5">PROJECTION</text>
<text x="225.2" y="143.8">32&quot; X 34&quot;</text>
<text x="226.9" y="141.4">MAX.</text>
<text x="166.6" y="149.2">4 3/4&quot;</text>
<text x="128" y="160">OPENING WIDTH</text>
<text x="129.9" y="169.7">SECTION A-A</text>
</g>
</svg>
